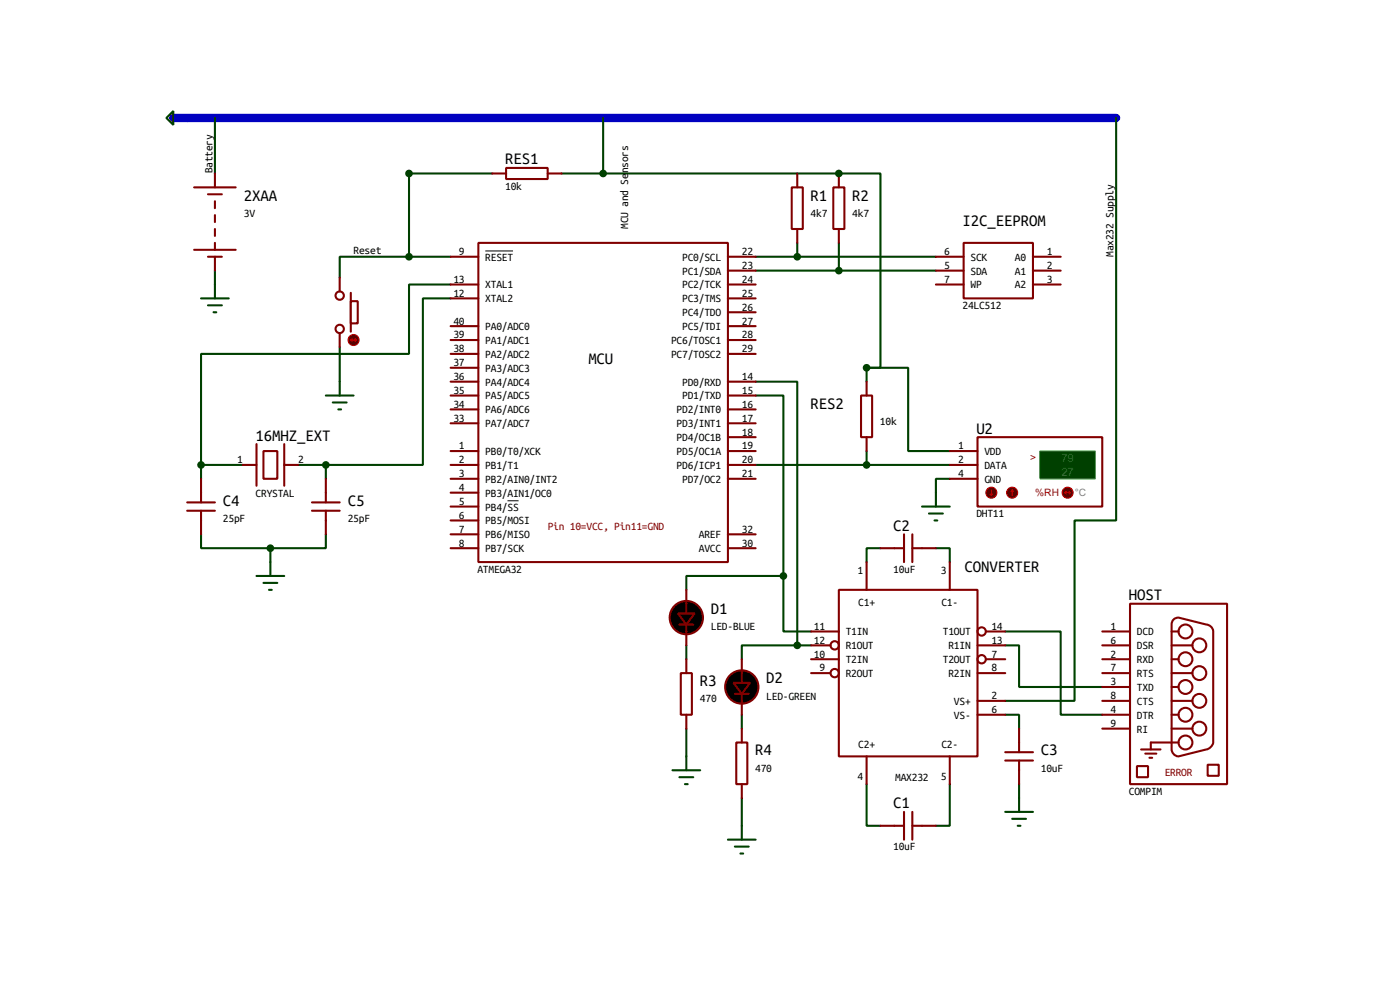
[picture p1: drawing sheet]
<svg xmlns="http://www.w3.org/2000/svg" width="256mm" height="180mm" viewBox="0 0 256 180" stroke-linecap="round" stroke-linejoin="round" font-family="sans-serif">
<path d="M34.3 21.6h170.2" fill="none" stroke="#0000c0" stroke-width="1.5"/>
<g fill="none" stroke="#004000" stroke-width=".38">
<path d="M39.4 21.6v10.1M90.2 31.7h-15.3v15.3M102.9 31.7h58.4v35.6h-2.6M110.5 21.6v10.1M204.5 21.6v73.6h-7.7v33.1h-12.7M39.4 49.5v2.6M74.9 47h-12.7v3.8M74.9 47h7.6M82.5 52.1h-7.6v12.7h-38.1v20.3M82.5 54.6h-5v30.5h-17.8M138.4 47h33M138.4 49.5h33"/>
<path d="M146 44.4v2.6M153.7 44.4v5.1M62.2 63.5v6.3M138.4 72.4h5.1v33M138.4 69.8h7.6v48.3M158.7 67.3h7.7v15.2h7.6M158.7 67.3v2.5M36.8 97.8v2.5h12.7M36.8 85.1h7.6M36.8 85.1v2.5M54.6 85.1h5.1M59.7 97.8v2.5h-10.2"/>
<path d="M59.7 85.1v2.5M138.4 85.1h35.6M158.7 82.5v2.6M174 87.6h-2.6v2.6M49.5 100.3v2.6M125.7 118.1v2.5M143.5 105.4v10.2h5.1M143.5 105.4h-17.8v2.5M146 118.1h-10.1v2.5M146 118.1h2.6M161.3 100.3h-2.6v2.6M171.4 100.3h2.6v2.6"/>
<path d="M184.1 118.1h2.6v7.6h15.2M184.1 115.6h10.2v15.2h7.6M125.7 133.3v5.1M135.9 130.8v2.5M184.1 130.8h2.6v2.5M135.9 146v5.1M158.7 143.5v7.6h2.6M174 143.5v7.6h-2.6M186.7 143.5v2.5"/>
</g>
<path d="M87.6 44.4h45.7v58.5h-45.7z" fill="#fff" stroke="#800000" stroke-width=".38"/>
<g fill="none" stroke="#800000" stroke-width=".38">
<path d="M82.5 47h5.1M82.5 54.6h5.1M82.5 52.1h5.1M82.5 59.7h5.1M133.3 47h5.1M133.3 54.6h5.1M133.3 52.1h5.1M133.3 49.5h5.1M133.3 57.1h5.1M133.3 59.7h5.1M82.5 69.8h5.1M82.5 72.4h5.1"/>
<path d="M82.5 74.9h5.1M82.5 77.5h5.1M82.5 62.2h5.1M82.5 64.8h5.1M82.5 67.3h5.1M133.3 69.8h5.1M133.3 72.4h5.1M133.3 74.9h5.1M133.3 77.5h5.1M133.3 62.2h5.1M133.3 64.8h5.1M82.5 82.5h5.1"/>
<path d="M82.5 85.1h5.1M82.5 87.6h5.1M82.5 90.2h5.1M82.5 92.7h5.1M82.5 95.2h5.1M82.5 97.8h5.1M133.3 82.5h5.1M133.3 85.1h5.1M133.3 87.6h5.1M133.3 97.8h5.1M133.3 80h5.1M82.5 100.3h5.1"/>
<path d="M133.3 100.3h5.1"/>
</g>
<path d="M88.9 45.9h5.1M93 91.7h2" fill="none" stroke="#000" stroke-width=".18"/>
<path d="M179.1 80h22.8v12.7h-22.8z" fill="#fff" stroke="#800000" stroke-width=".38"/>
<path d="M190.5 82.5h10.2v5.1h-10.2z" fill="#004000" stroke="#0f0" stroke-width=".18"/>
<path d="M174 85.1h5.1M174 82.5h5.1M174 87.6h5.1" fill="none" stroke="#800000" stroke-width=".38"/>
<circle cx="185.4" cy="90.2" r="1.02" fill="#400000" stroke="#f00" stroke-width=".18"/>
<path d="M185.4 89.7l-.2 .2M185.4 89.7l.3 .2M185.4 89.7v1" fill="none" stroke="#f00" stroke-width=".18"/>
<circle cx="181.6" cy="90.2" r="1.02" fill="#400000" stroke="#f00" stroke-width=".18"/>
<path d="M181.4 90.4l.2 .3M181.6 89.7v1M181.9 90.4l-.3 .3" fill="none" stroke="#f00" stroke-width=".18"/>
<circle cx="195.6" cy="90.2" r="1.02" fill="#400000" stroke="#f00" stroke-width=".18"/>
<path d="M195.1 90.2h1M195.1 90.2l.2 .2M195.3 89.9l-.2 .3M195.8 89.9l.3 .3M196.1 90.2l-.3 .2" fill="none" stroke="#f00" stroke-width=".18"/>
<path d="M92.7 30.7h7.6v2.1h-7.6z" fill="#fff" stroke="#800000" stroke-width=".38"/>
<path d="M90.2 31.7h2.5M100.3 31.7h2.6" fill="none" stroke="#800000" stroke-width=".38"/>
<path d="M157.7 72.4h2.1v7.6h-2.1z" fill="#fff" stroke="#800000" stroke-width=".38"/>
<path d="M158.7 69.8v2.6M158.7 80v2.5" fill="none" stroke="#800000" stroke-width=".38"/>
<g fill="#004000" stroke="#004000" stroke-width=".38">
<circle cx="158.7" cy="67.3" r=".51"/>
<circle cx="158.7" cy="85.1" r=".51"/>
</g>
<path d="M168.9 92.7h5.1M170.2 94h2.5M171.2 95.2h.5M171.4 90.2v2.5" fill="none" stroke="#004000" stroke-width=".38"/>
<g fill="#fff" stroke="#800000" stroke-width=".38">
<circle cx="62.2" cy="60.2" r=".76"/>
<circle cx="62.2" cy="54.1" r=".76"/>
</g>
<path d="M64.3 53.6v7.1" fill="none" stroke="#800000" stroke-width=".38"/>
<path d="M64.3 55.1h1.2v4.1h-1.2z" fill="#fff" stroke="#800000" stroke-width=".38"/>
<path d="M62.2 50.8v2.5M62.2 61v2.5" fill="none" stroke="#800000" stroke-width=".38"/>
<circle cx="64.8" cy="62.2" r="1.02" fill="#400000" stroke="#f00" stroke-width=".18"/>
<path d="M64.3 62.2h1M64.3 62.2l.2 .3M64.5 62l-.2 .2M65 62l.3 .2M65.3 62.2l-.3 .3" fill="none" stroke="#f00" stroke-width=".18"/>
<path d="M59.7 72.4h5.1M61 73.7h2.5M62 74.9h.5M62.2 69.8v2.6" fill="none" stroke="#004000" stroke-width=".38"/>
<circle cx="74.9" cy="47" r=".51" fill="#004000" stroke="#004000" stroke-width=".38"/>
<path d="M176.5 44.4h12.7v10.2h-12.7z" fill="#fff" stroke="#800000" stroke-width=".38"/>
<path d="M171.4 47h5.1M171.4 49.5h5.1M171.4 52.1h5.1M189.2 47h5.1M189.2 49.5h5.1M189.2 52.1h5.1" fill="none" stroke="#800000" stroke-width=".38"/>
<path d="M145 34.3h2.1v7.6h-2.1z" fill="#fff" stroke="#800000" stroke-width=".38"/>
<path d="M146 31.7v2.6M146 41.9v2.5" fill="none" stroke="#800000" stroke-width=".38"/>
<g fill="#004000" stroke="#004000" stroke-width=".38">
<circle cx="110.5" cy="31.7" r=".51"/>
<circle cx="146" cy="47" r=".51"/>
</g>
<path d="M152.7 34.3h2v7.6h-2z" fill="#fff" stroke="#800000" stroke-width=".38"/>
<path d="M35.6 34.3h7.6M38.1 35.6h2.5M39.4 31.7v2.6M39.4 36.8v1.3M39.4 39.4v1.2M153.7 31.7v2.6M35.6 45.7h7.6M38.1 47h2.5M39.4 41.9v1.3M39.4 44.4v1.3M39.4 47v2.5M153.7 41.9v2.5" fill="none" stroke="#800000" stroke-width=".38"/>
<g fill="#004000" stroke="#004000" stroke-width=".38">
<circle cx="153.7" cy="31.7" r=".51"/>
<circle cx="153.7" cy="49.5" r=".51"/>
<circle cx="74.9" cy="31.7" r=".51"/>
</g>
<path d="M31.7 21.6h2.6" fill="none" stroke="#0000c0" stroke-width="1.5"/>
<path d="M30.5 21.6l1.2-1.3v2.6zM36.8 54.6h5.1M38.1 55.9h2.5M39.1 57.1h.5M39.4 52.1v2.5" fill="none" stroke="#004000" stroke-width=".38"/>
<path d="M153.7 107.9h25.4v30.5h-25.4z" fill="#fff" stroke="#800000" stroke-width=".38"/>
<g fill="none" stroke="#800000" stroke-width=".38">
<path d="M148.6 115.6h5.1M148.6 118.1h3.5M158.7 102.9v5M174 102.9v5M179.1 118.1h5M180.6 115.6h3.5M148.6 120.6h5.1M148.6 123.2h3.5M158.7 138.4v5.1M174 138.4v5.1M179.1 123.2h5M179.1 128.3h5"/>
<path d="M179.1 130.8h5M180.6 120.6h3.5"/>
<circle cx="152.9" cy="118.1" r=".76"/>
<circle cx="179.8" cy="115.6" r=".76"/>
<circle cx="152.9" cy="123.2" r=".76"/>
<circle cx="179.8" cy="120.7" r=".76"/>
</g>
<path d="M207 110.5h17.8v33h-17.8z" fill="#fff" stroke="#800000" stroke-width=".38"/>
<path d="M214.9 113.5l.6-.4 .4-.1 5.1 1.3a1.37 1.37 0 0 1 1.2 1.3v20.3a1.61 1.61 0 0 1-1.2 1.3l-5.1 1.2a1.35 1.35 0 0 1-1.3-1.2v-22.9z" fill-rule="evenodd" fill="#fff" stroke="#800000" stroke-width=".38"/>
<g fill="#feffff" stroke="#800000" stroke-width=".38">
<circle cx="217.2" cy="115.6" r="1.27"/>
<circle cx="219.7" cy="118.1" r="1.27"/>
<circle cx="217.2" cy="120.7" r="1.27"/>
<circle cx="219.7" cy="123.2" r="1.27"/>
<circle cx="217.2" cy="125.7" r="1.27"/>
<circle cx="219.7" cy="128.3" r="1.27"/>
<circle cx="217.2" cy="130.8" r="1.27"/>
<circle cx="219.7" cy="133.4" r="1.27"/>
<circle cx="217.2" cy="135.9" r="1.27"/>
</g>
<path d="M214.6 115.6h1.3M214.6 118.1h3.8M209 137.2h3.6M209.8 137.9h2M210.6 138.7h.5M214.6 120.6h1.3M214.6 123.2h3.8M214.6 125.7h1.3M214.6 128.3h3.8M214.6 130.8h1.3M214.6 133.3h3.8M215.9 135.9h-5.1v1.3" fill="none" stroke="#800000" stroke-width=".38"/>
<g fill="#fff" stroke="#800000" stroke-width=".38">
<path d="M221.2 140h2.1v2h-2.1z"/>
<path d="M208.3 140.2h2v2h-2z"/>
</g>
<g fill="none" stroke="#800000" stroke-width=".38">
<path d="M47 81.3v7.6M52.1 81.3v7.6M165.6 97.8v5.1M167.1 97.8v5.1M161.3 100.3h4.3M167.1 100.3h4.3M201.9 118.1h5.1M201.9 115.6h5.1M184.1 137.7h5.1M184.1 139.2h5.1M186.7 133.3v4.4M186.7 139.2v4.3"/>
<path d="M201.9 125.7h5.1M201.9 120.6h5.1M201.9 128.3h5.1M201.9 123.2h5.1M201.9 130.8h5.1M201.9 133.3h5.1M161.3 151.1h4.3M165.6 148.6v5.1M167.1 148.6v5.1M167.1 151.1h4.3"/>
</g>
<path d="M184.1 148.6h5.1M185.4 149.9h2.6M186.4 151.1h.5M186.7 146v2.6" fill="none" stroke="#004000" stroke-width=".38"/>
<path d="M48.3 82.5h2.5v5.1h-2.5z" fill="#fff" stroke="#800000" stroke-width=".38"/>
<g fill="none" stroke="#800000" stroke-width=".38">
<path d="M34.3 91.9h5.1M34.3 93.5h5.1M36.8 87.6v4.3M36.8 93.5v4.3M44.4 85.1h2.6M52.1 85.1h2.5M57.1 91.9h5.1M57.1 93.5h5.1M59.7 87.6v4.3M59.7 93.5v4.3M124.5 114.3h2.5M125.7 107.9v4.4"/>
<path d="M125.7 114.3v3.8M134.6 127h2.6M135.9 120.6v4.4M135.9 127v3.8"/>
</g>
<g fill="#004000" stroke="#004000" stroke-width=".38">
<circle cx="36.8" cy="85.1" r=".51"/>
<circle cx="59.7" cy="85.1" r=".51"/>
<circle cx="49.5" cy="100.3" r=".51"/>
<circle cx="143.5" cy="105.4" r=".51"/>
</g>
<path d="M47 105.4h5.1M48.3 106.7h2.5M49.3 107.9h.5M49.5 102.9v2.5" fill="none" stroke="#004000" stroke-width=".38"/>
<g fill="#000" stroke="#800000" stroke-width=".38">
<path d="M124.2 112.3h3.1l-1.6 2zM134.4 125h3l-1.5 2z"/>
<circle cx="125.7" cy="113" r="3"/>
<circle cx="135.9" cy="125.7" r="3"/>
</g>
<path d="M124.7 123.2h2v7.6h-2z" fill="#fff" stroke="#800000" stroke-width=".38"/>
<path d="M125.7 120.6v2.6M125.7 130.8v2.5" fill="none" stroke="#800000" stroke-width=".38"/>
<path d="M134.9 135.9h2v7.6h-2z" fill="#fff" stroke="#800000" stroke-width=".38"/>
<path d="M135.9 133.3v2.6M135.9 143.5v2.5" fill="none" stroke="#800000" stroke-width=".38"/>
<path d="M125.7 138.4v2.6M123.2 141h5.1M124.5 142.2h2.5M125.5 143.5h.5M133.3 153.7h5.1M134.6 154.9h2.6M135.6 156.2h.5M135.9 151.1v2.6" fill="none" stroke="#004000" stroke-width=".38"/>
<circle cx="146" cy="118.1" r=".51" fill="#004000" stroke="#004000" stroke-width=".38"/>
<g font-size="3.1">
<text x="92.5" y="30.1">RES1</text>
<text x="44.7" y="36.7">2XAA</text>
<text x="148.5" y="36.7">R1</text>
<text x="156.1" y="36.7">R2</text>
<text x="176.3" y="41.3">I2C_EEPROM</text>
<text x="107.8" y="66.7">MCU</text>
<text x="148.5" y="74.8">RES2</text>
<text x="46.8" y="80.6">16MHZ_EXT</text>
<text x="178.9" y="79.4">U2</text>
<text x="40.9" y="92.6">C4</text>
<text x="63.7" y="92.6">C5</text>
<text x="163.6" y="97.1">C2</text>
<text x="176.7" y="104.7">CONVERTER</text>
<text x="130.2" y="112.4">D1</text>
<text x="206.8" y="109.8">HOST</text>
<text x="128.2" y="125.6">R3</text>
<text x="140.4" y="125.1">D2</text>
<text x="138.3" y="138.3">R4</text>
<text x="190.7" y="138.3">C3</text>
<text x="163.6" y="147.9">C1</text>
</g>
<g font-size="2.3" fill="#0f0">
<text x="194.4" y="84.5">79</text>
<text x="194.4" y="87.1">27</text>
</g>
<g font-size="2.1">
<text x="38.9" y="31.8" transform="rotate(-90 38.9 31.8)">Battery</text>
<text x="92.5" y="34.8">10k</text>
<text x="44.7" y="39.7">3V</text>
<text x="115.1" y="41.9" transform="rotate(-90 115.1 41.9)">MCU and Sensors</text>
<text x="148.5" y="39.7">4k7</text>
<text x="156.1" y="39.7">4k7</text>
<text x="64.8" y="46.5">Reset</text>
<text x="84.1" y="46.7">9</text>
<text x="88.9" y="47.7">RESET</text>
<text x="125" y="47.7">PC0/SCL</text>
<text x="135.9" y="46.7">22</text>
<text x="173" y="46.7">6</text>
<text x="177.8" y="47.7">SCK</text>
<text x="185.9" y="47.7">A0</text>
<text x="191.8" y="46.7">1</text>
<text x="204" y="47" transform="rotate(-90 204 47)">Max232 Supply</text>
<text x="83.1" y="51.8">13</text>
<text x="88.9" y="52.8">XTAL1</text>
<text x="125" y="50.2">PC1/SDA</text>
<text x="125" y="52.8">PC2/TCK</text>
<text x="135.9" y="49.2">23</text>
<text x="135.9" y="51.8">24</text>
<text x="173" y="49.2">5</text>
<text x="173" y="51.8">7</text>
<text x="177.8" y="50.2">SDA</text>
<text x="177.8" y="52.8">WP</text>
<text x="185.9" y="50.2">A1</text>
<text x="185.9" y="52.8">A2</text>
<text x="191.8" y="49.2">2</text>
<text x="191.8" y="51.8">3</text>
<text x="83.1" y="54.3">12</text>
<text x="83.1" y="59.4">40</text>
<text x="88.9" y="55.3">XTAL2</text>
<text x="125" y="55.3">PC3/TMS</text>
<text x="125" y="57.9">PC4/TDO</text>
<text x="135.9" y="54.3">25</text>
<text x="135.9" y="56.9">26</text>
<text x="135.9" y="59.4">27</text>
<text x="176.3" y="56.6">24LC512</text>
<text x="83.1" y="64.5">38</text>
<text x="83.1" y="61.9">39</text>
<text x="88.9" y="65.5">PA2/ADC2</text>
<text x="88.9" y="62.9">PA1/ADC1</text>
<text x="88.9" y="60.4">PA0/ADC0</text>
<text x="122.9" y="62.9">PC6/TOSC1</text>
<text x="122.9" y="65.5">PC7/TOSC2</text>
<text x="125" y="60.4">PC5/TDI</text>
<text x="135.9" y="61.9">28</text>
<text x="135.9" y="64.5">29</text>
<text x="83.1" y="69.6">36</text>
<text x="83.1" y="67">37</text>
<text x="88.9" y="70.6">PA4/ADC4</text>
<text x="88.9" y="68">PA3/ADC3</text>
<text x="125" y="70.6">PD0/RXD</text>
<text x="135.9" y="69.6">14</text>
<text x="83.1" y="77.2">33</text>
<text x="83.1" y="74.6">34</text>
<text x="83.1" y="72.1">35</text>
<text x="88.9" y="75.6">PA6/ADC6</text>
<text x="88.9" y="73.1">PA5/ADC5</text>
<text x="124" y="75.6">PD2/INT0</text>
<text x="125" y="73.1">PD1/TXD</text>
<text x="135.9" y="72.1">15</text>
<text x="135.9" y="74.6">16</text>
<text x="135.9" y="77.2">17</text>
<text x="161.2" y="77.8">10k</text>
<text x="84.1" y="82.3">1</text>
<text x="88.9" y="83.3">PB0/T0/XCK</text>
<text x="88.9" y="78.2">PA7/ADC7</text>
<text x="124" y="78.2">PD3/INT1</text>
<text x="124" y="80.7">PD4/OC1B</text>
<text x="124" y="83.3">PD5/OC1A</text>
<text x="135.9" y="79.7">18</text>
<text x="135.9" y="82.3">19</text>
<text x="175.5" y="82.3">1</text>
<text x="180.3" y="83.3">VDD</text>
<text x="43.4" y="84.8">1</text>
<text x="54.6" y="84.8">2</text>
<text x="84.1" y="84.8">2</text>
<text x="84.1" y="87.3">3</text>
<text x="84.1" y="89.9">4</text>
<text x="88.9" y="85.8">PB1/T1</text>
<text x="88.9" y="88.3">PB2/AIN0/INT2</text>
<text x="124" y="85.8">PD6/ICP1</text>
<text x="125" y="88.3">PD7/OC2</text>
<text x="135.9" y="84.8">20</text>
<text x="135.9" y="87.3">21</text>
<text x="175.5" y="84.8">2</text>
<text x="175.5" y="87.3">4</text>
<text x="180.3" y="85.8">DATA</text>
<text x="180.3" y="88.3">GND</text>
<text x="40.9" y="95.5">25pF</text>
<text x="46.8" y="90.9">CRYSTAL</text>
<text x="63.7" y="95.5">25pF</text>
<text x="84.1" y="92.4">5</text>
<text x="84.1" y="95">6</text>
<text x="88.9" y="90.9">PB3/AIN1/OC0</text>
<text x="88.9" y="93.4">PB4/SS</text>
<text x="88.9" y="96">PB5/MOSI</text>
<text x="178.9" y="94.7">DHT11</text>
<text x="84.1" y="97.5">7</text>
<text x="84.1" y="100">8</text>
<text x="88.9" y="98.5">PB6/MISO</text>
<text x="88.9" y="101">PB7/SCK</text>
<text x="128" y="98.5">AREF</text>
<text x="128" y="101">AVCC</text>
<text x="135.9" y="97.5">32</text>
<text x="135.9" y="100">30</text>
<text x="87.5" y="104.8">ATMEGA32</text>
<text x="157.1" y="105.1">1</text>
<text x="163.6" y="104.8">10uF</text>
<text x="172.3" y="105.1">3</text>
<text x="157.2" y="111">C1+</text>
<text x="172.5" y="111">C1-</text>
<text x="130.2" y="115.4">LED-BLUE</text>
<text x="149.1" y="115.3">11</text>
<text x="149.1" y="117.8">12</text>
<text x="154.9" y="116.3">T1IN</text>
<text x="154.9" y="118.8">R1OUT</text>
<text x="172.7" y="116.3">T1OUT</text>
<text x="173.7" y="118.8">R1IN</text>
<text x="181.6" y="115.3">14</text>
<text x="181.6" y="117.8">13</text>
<text x="203.5" y="117.8">6</text>
<text x="203.5" y="115.3">1</text>
<text x="208.3" y="118.8">DSR</text>
<text x="208.3" y="116.3">DCD</text>
<text x="149.1" y="120.4">10</text>
<text x="150.1" y="122.9">9</text>
<text x="154.9" y="121.4">T2IN</text>
<text x="154.9" y="123.9">R2OUT</text>
<text x="172.7" y="121.4">T2OUT</text>
<text x="173.7" y="123.9">R2IN</text>
<text x="181.6" y="120.4">7</text>
<text x="181.6" y="122.9">8</text>
<text x="203.5" y="125.4">3</text>
<text x="203.5" y="120.4">2</text>
<text x="203.5" y="122.9">7</text>
<text x="208.3" y="121.4">RXD</text>
<text x="208.3" y="123.9">RTS</text>
<text x="128.2" y="128.6">470</text>
<text x="140.4" y="128.1">LED-GREEN</text>
<text x="174.8" y="129">VS+</text>
<text x="174.8" y="131.5">VS-</text>
<text x="181.6" y="128">2</text>
<text x="181.6" y="130.5">6</text>
<text x="203.5" y="128">8</text>
<text x="203.5" y="130.5">4</text>
<text x="208.3" y="126.4">TXD</text>
<text x="208.3" y="129">CTS</text>
<text x="208.3" y="131.5">DTR</text>
<text x="157.2" y="136.9">C2+</text>
<text x="172.5" y="136.9">C2-</text>
<text x="203.5" y="133.1">9</text>
<text x="208.3" y="134.1">RI</text>
<text x="138.3" y="141.3">470</text>
<text x="157.1" y="142.7">4</text>
<text x="164" y="142.9">MAX232</text>
<text x="172.3" y="142.7">5</text>
<text x="190.7" y="141.3">10uF</text>
<text x="206.8" y="145.5">COMPIM</text>
<text x="163.6" y="155.6">10uF</text>
</g>
<g font-size="2.1" fill="#c00000">
<text x="188.7" y="84.4">&gt;</text>
<text x="189.7" y="90.8">%RH</text>
</g>
<text font-size="2.1" fill="#808080" x="196.9" y="90.8">°C</text>
<g font-size="2.1" fill="#800000">
<text x="100.3" y="97">Pin 10=VCC, Pin11=GND</text>
<text x="213.4" y="142">ERROR</text>
</g>
</svg>
